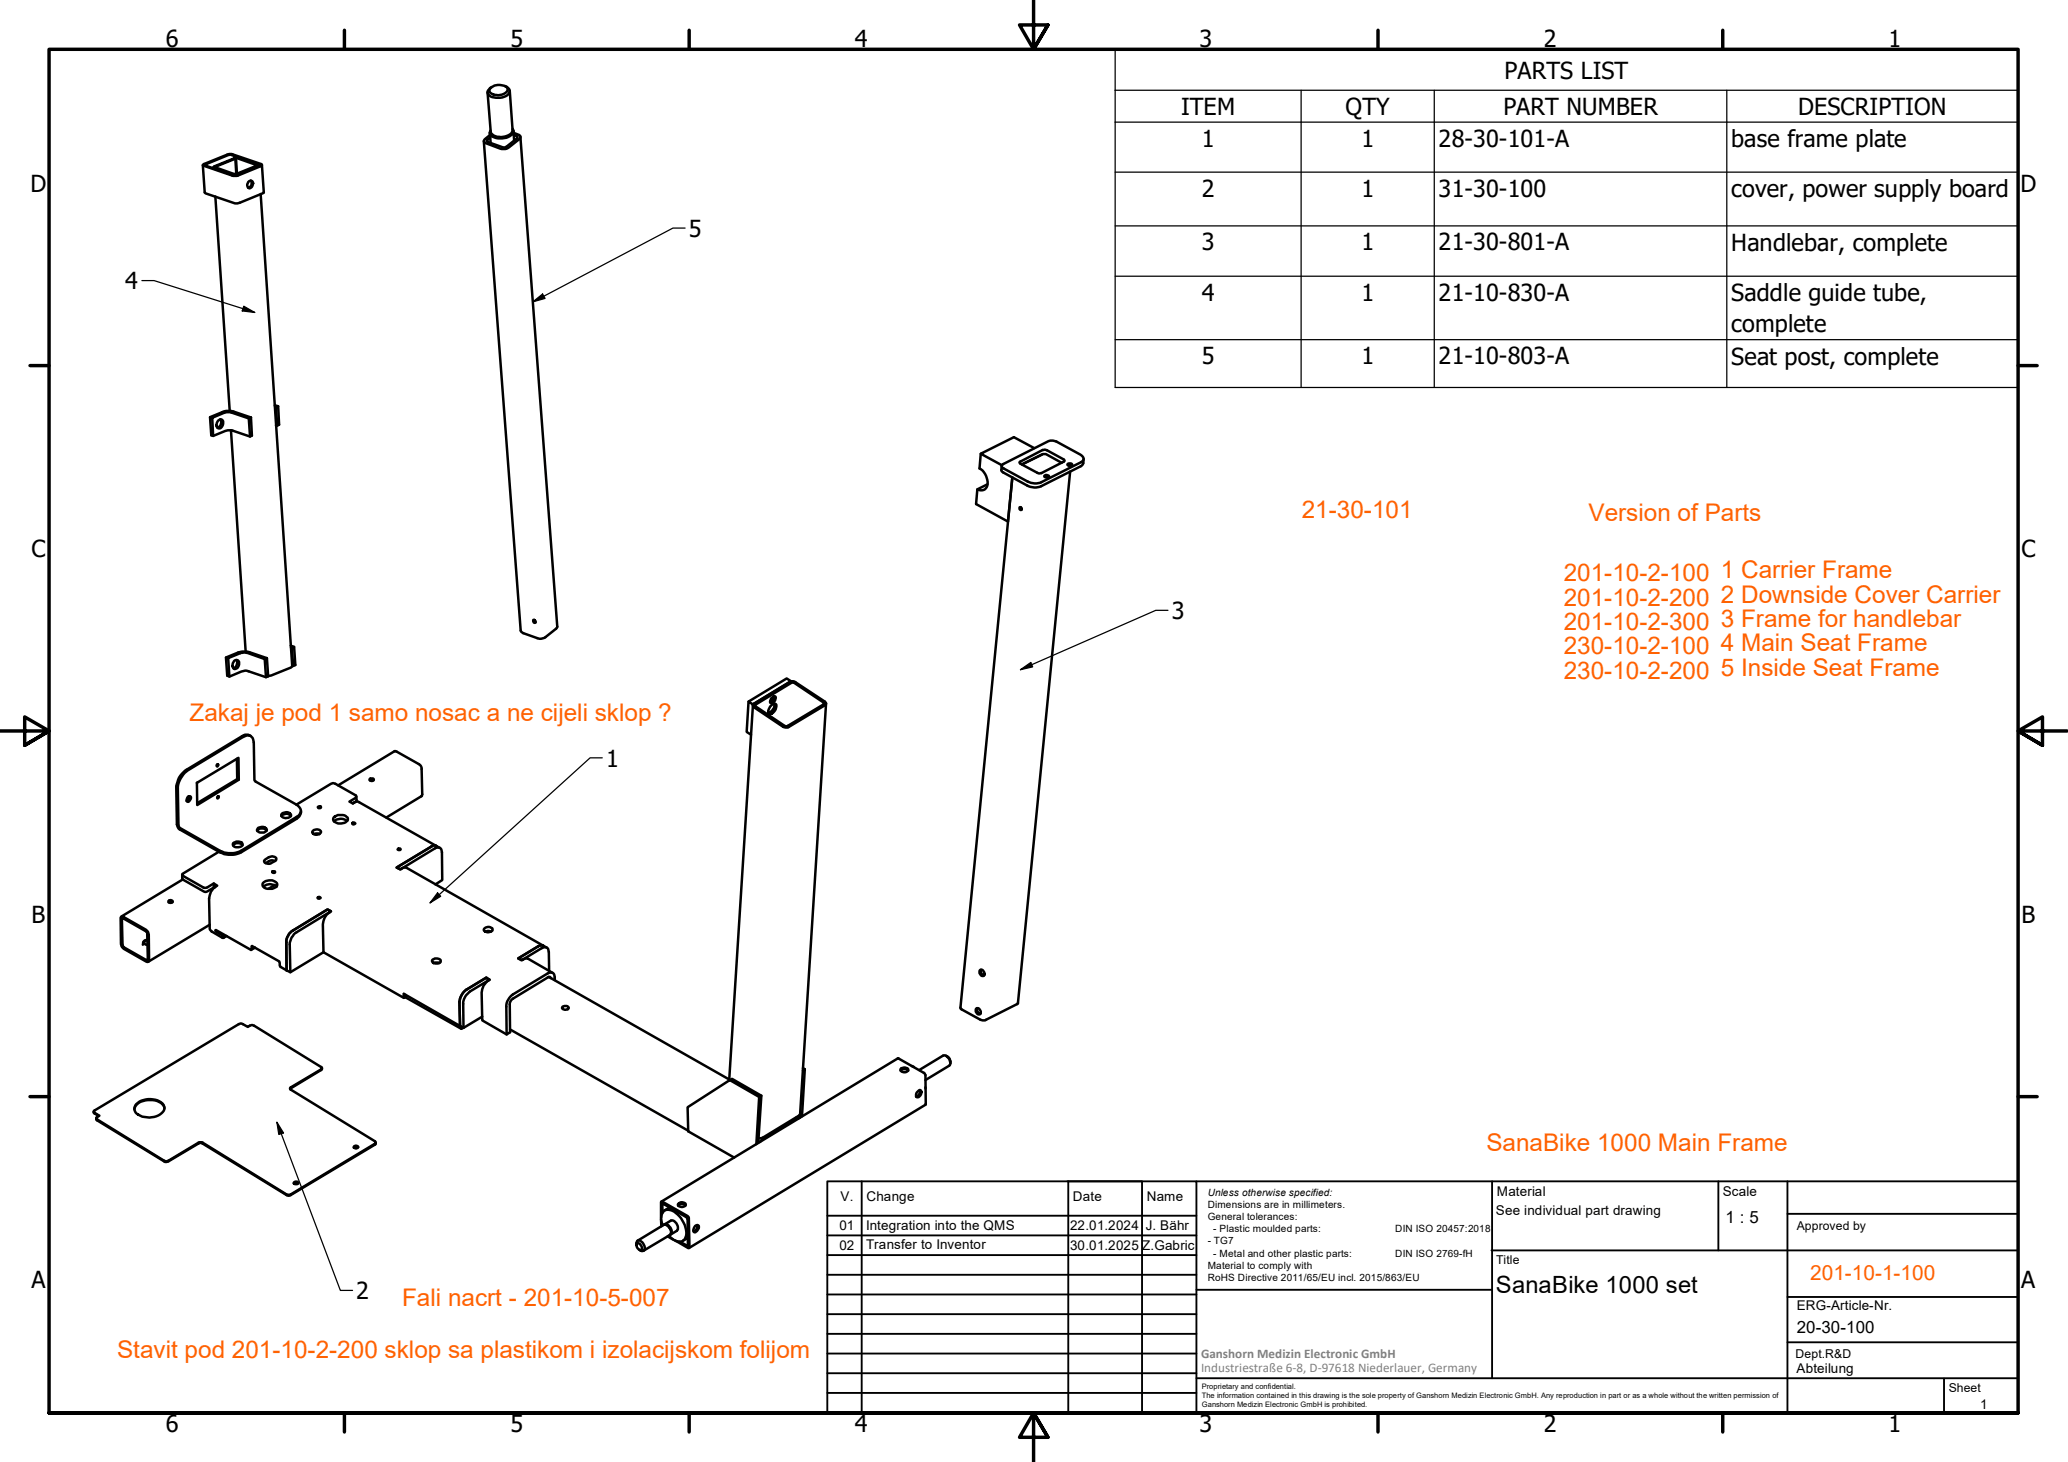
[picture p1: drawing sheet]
<svg xmlns="http://www.w3.org/2000/svg" width="420mm" height="297mm" viewBox="0 0 420 297" stroke-linecap="round" stroke-linejoin="round" font-family="sans-serif">
<!-- layer: Visible (ISO) -->
<g fill="none" stroke="#000" stroke-width=".51">
<path d="M99.5 18.1a2.51 2.51 0 0 1 3.6-.1 1.4 1.4 0 0 1-1.5 1.3 2.02 2.02 0 0 1-2.2-.8zM102.6 17.5a1.03 1.03 0 0 1 1 1 1.03 1.03 0 0 1-.9 1 3.3 3.3 0 0 1-3.4-.3 .71 .71 0 0 1 .1-1.1l.5-.4M103.6 18.5l.5 7.9a1.83 1.83 0 0 1-1.9 1.4 2.54 2.54 0 0 1-2.5-.8l-.6-8.2M41.2 33.5l5-2.1 .9-.1 5.9 2 .2 .3-4.9 2.1h-.9zM41.7 33.5l4.7-2 .5-.1 5.9 2.1-4.9 2.1h-.4l-5.8-2zM43.4 34v.1M43.4 33.9l4.2 1.5h.4l4.2-1.8-4.3-1.5h.6l4.1 1.4-.1 .2-4.1 1.7-.7 .1-4.1-1.3-.2-.1zM43.6 33.8v.2M43.6 33.8l4-1.6h.2l-3.9 1.6zM43.8 39.9l2.9 43.6M43.9 33.8v.3M47.8 32.2l.2 3.2"/>
<path d="M47.9 32.1l.2 3.2M50.4 37a.57 .57 0 0 1 .9-.2 .57 .57 0 0 1 0 .9 .59 .59 0 0 1-.9 .5 .59 .59 0 0 1 0-1zM50.9 36.7a.9 .9 0 0 1-.5 1.4M52.6 33.6v.1M53 39.4l6.4 96-.3 .2-3.9 1.6-.8 .1M53.2 33.5l.4 5.7-5.3 2.1h-.5l-6-2-.2-.2-.4-5.5M99.5 27l.2 2.1M104.1 26.1a.96 .96 0 0 1-.5 1.6 3.2 3.2 0 0 1-4-.5v-.7M104.3 26.6l.2 2M104.3 27l1.2 .4 .2 .3v.4l-2.3 1.9-.7 .3-1-.1-3.1-1.1-.3-.5 .1-.2 1.2-1M104.4 27.4l.8 .4-.2 .3-2.4 1.9h-.4l-3.1-1.2-.2-.3 .7-.6M105.7 27.8l7.5 99.5-.2 .4-2.2 1.8-.9 .3-.6-.1-3-1.1-.5-.5-7.5-99.4"/>
<path d="M42.7 84.8l2.4-1.1a3.5 3.5 0 0 1 2.3-.1l3.6 1.2M43.1 84.9l-.4-.1 .2 3.6 .4 .2 2.5-1 1.2-.2 3.8 1.3M44.3 85.5a.6 .6 0 0 1 .8-.2 .6 .6 0 0 1 .2 .8v.2a.67 .67 0 0 1-.7 .7 .67 .67 0 0 1-.7-.6zM44.8 85.2a1.21 1.21 0 0 1-.6 1.7M46.9 87.4l3 45M51 84.8l-.5 .2-3.7-1.3h-.8l-2.9 1.2 .2 3.7M51 84.8l.2 3.7-.4 .2-.3-3.7M55.8 82.3l.7 .2M55.9 82.7h.2l.2 3.8M56.1 82.7l.4-.2 .2 3.8-.4 .2-.2-.1M199.3 92.2l-.3 3a3.3 3.3 0 0 1 1.5 3.8 1.32 1.32 0 0 1-1.9 .4M200.6 98.4l-2 1-.3 3 6.5 3.6"/>
<path d="M203.6 94.5l9.8-5 1.2 .2 4.9 2.7a.8 .8 0 0 1 .7 .7 .8 .8 0 0 1-.6 .8l-8 4.1a3.2 3.2 0 0 1-2.8-.2l-4.9-2.6-.4-.4zM207.1 93.9l5.1-2.5 .5 .1 3.6 2-.1 .3-4.9 2.4-.5-.1-3.5-1.9zM210.1 91l-4.1-2.2-6.7 3.4 4.3 2.3M211.8 92.3l-4.2 2 4.3-2h.6l3.2 1.7M212.2 96.6a.64 .64 0 0 1 1 .3l-.7 .1-.3-.1zM217 94.2h.6l.3 .2a.63 .63 0 0 1-1 0zM217.4 95.8l-10.6 108.1-6.6 3.4h-.6l-4.2-2.2-.3-.4 10.6-107.7M220.2 93.3l-.2 1-.4 .4-8.1 4.1a3.2 3.2 0 0 1-2.8-.1l-5.1-2.8-.1-.3v-1M207.4 103l.2 .5M45.9 133.6l2.5-1a4.2 4.2 0 0 1 2.3-.1l3.5 1.2M46.4 133.7l-.5-.1 .3 3.7 .4 .2 2.4-1.1 1-.1 4 1.3M47.6 134.3a.62 .62 0 0 1 .8-.1 .62 .62 0 0 1 .2 .8l-.1 .2a.67 .67 0 0 1-.5 .7 .67 .67 0 0 1-.8-.4l.1-.8z"/>
<path d="M48 134.1a1.16 1.16 0 0 1-.6 1.6M54.2 133.7l-.4 .2-4-1.3h-.8l-2.6 1.1 .2 3.8M54.2 133.7l.3 3.7-.5 .2-.2-3.7M59.1 131.2l.7 .2M59.1 131.6h.2l.3 3.7M59.3 131.6l.5-.2 .2 3.7-.6 .1M108.3 126a.35 .35 0 0 1 .4 .1 .35 .35 0 0 1 0 .4h-.2zM160.7 138.4v.1M37.5 157l11.9-7.3a1.29 1.29 0 0 1 1.5-.2 1.29 1.29 0 0 1 .7 1.4l.2 7.7 8.5 4.9a1.31 1.31 0 0 1 .9 1.2 1.31 1.31 0 0 1-.9 1.3l-11.3 6.8a5 5 0 0 1-4.2 .1l-8.4-4.8-.1-.3-.2-7.5a4.9 4.9 0 0 1 1.4-3.3zM40 159.1l8.5-5.1v4.4l-8.4 5.2zM44.1 155.4l.2-.1 .1 .1-.3 .4-.1-.2zM48.1 154.2l.1 4.1-8.1 4.9"/>
<path d="M48.2 158.3l.3 .1M50.9 149.5l-.5-.2a1.46 1.46 0 0 0-1.3 .3l-11.2 6.8a4.4 4.4 0 0 0-2.1 3.7l.1 7.4 .4 .9 8.5 4.8a5 5 0 0 0 4.2 0l11.3-6.8 .5-.6 .4-1M68.7 159.6l11.6-7 5 2.8 .4 .6v5.7l-7.2 4.4M75.2 158.2h.7a.39 .39 0 0 1-.4 .5 .39 .39 0 0 1-.4-.4zM75.2 158.5h.7M152.1 142.5l7.7-4.7 .9 .6-7.7 4.7M153 143.2l-.9-.7-.4 6.2 .9 .6M153 143.3l-4.9 76.3M153 143.1l7.5-4.6 .4-.1 .5 .1 6.2 4 .2 .4-.2 .4-7.5 4.5-1-.1-5.9-4-.2-.3zM153.4 143.2l7.5-4.5h.5l6 4.1-.1 .3-7.4 4.5-.5-.1-6-4.1zM156.5 143.6l.3-.4a.52 .52 0 0 1 .8-.2 .52 .52 0 0 1 .1 .8 1.38 1.38 0 0 1-1.4 1.2l-.2-.2v-.4zM156.7 141.8l.7-.3a.87 .87 0 0 1 0 .9 .87 .87 0 0 1-.9 .4v-.3z"/>
<path d="M157.1 141.5a.7 .7 0 0 1-.6 1M157.2 143a1.2 1.2 0 0 1-1 1.7l-.1-.1M157.3 141.5a1.11 1.11 0 0 1-.8 1.2M157.4 143a1.69 1.69 0 0 1-1.3 1.9M167.8 142.9l-5.2 83.5-.2 .2-7.4 4.5-.9 .2M37 177.7v.8l.2 .2 4.3 2.5h.5l1.4-.9M37.1 178.7l-12.5 7.5M38.2 161.9l.4-.1a.67 .67 0 0 1 .1 .7 .67 .67 0 0 1-.7 .4l-.1-.4zM38.5 161.8l-.3 .7-.3 .2M43.4 179.5v.8M44.2 161.8h.2v.3l-.2 .1zM44.5 173l-7.5 4.7 .2 .3 4.3 2.4 .5-.1 1.4-.8 .7 .4a3.2 3.2 0 0 0-1.6 2.6l.1 6.2 .3 .5 2.3 1.3h.3l-.2-.4-1.4-.8-.1-.2 .1-.1 7.1 4 .1-.1v-.6l.1-.1 5.5 3.1 .3 1.1 1.2 .8"/>
<path d="M47.4 171.3a1.39 1.39 0 0 1 1.9 .1 .93 .93 0 0 1-1.4 .7l-.5-.3zM49.3 171.7a1.31 1.31 0 0 0-1.9 .1M52.3 168.8a1.24 1.24 0 0 1 1.9 0M52.5 168.2a1.23 1.23 0 0 1 1.7 .4 1.2 1.2 0 0 1-2 0zM53.4 179.4a1.92 1.92 0 0 1 2.9 .2 1.33 1.33 0 0 1-1.6 1 1.02 1.02 0 0 1-1.3-1.2zM55.4 177l.5 .1a.26 .26 0 0 1-.3 .2 .26 .26 0 0 1-.2-.3zM55.8 179.8l-1.3 .8M55.9 174.9l-.7 .4a1.09 1.09 0 0 1-1.5-.3l.2-.4 .7-.4a1.09 1.09 0 0 1 1.5 .3v.3l-.2 .1-.8-.1-1.1 .6M57.2 165.8a1.31 1.31 0 0 1 1.9 0M57.4 165.2a1.18 1.18 0 0 1 1.7 .4 1.12 1.12 0 0 1-1.8 .4l-.1-.5zM60.2 163.5l7.4-4.4 .5 .1 4.2 2.4 .1 .2-.1 .3-1.3 .8 .7 .3 .2-.1a.9 .9 0 0 1 1.1-.1l15.6 8.9M63.5 168.9a1 1 0 0 1 1.7 .2 1 1 0 0 1-1.8-.1z"/>
<path d="M63.8 169.5l.4-.2 .7 .2M64.6 163.9l.2-.1 .4 .1a.33 .33 0 0 1-.3 .3 .33 .33 0 0 1-.3-.3zM67.9 166a2.3 2.3 0 0 1 2.7 .1 .76 .76 0 0 1-.6 1.1 1.75 1.75 0 0 1-2.3-.7zM70.5 166.8a2.02 2.02 0 0 0-2.6 .1M71.6 167.2l.3-.1 .2 .1a.26 .26 0 0 1-.3 .3 .26 .26 0 0 1-.2-.3zM72.4 161.8l.1 .8-.8 .6M80.8 172.5l.5-.1 .1 .2-.4 .1zM87.6 172l-7 4.3 .7 .3 7-4.2a.87 .87 0 0 1 1-.1 .87 .87 0 0 1 .5 .9l.1 5.6-1.4 .9M87.6 172l-7 4.3 .7 .3 .6-.3h.7l27.8 15.8M88.6 171.9l.7 .4M88.6 171.9a.8 .8 0 0 0-1 .1M24.5 186.4l.3-.2 .3 .1 4.6 2.6 .4 .5 .1 .5 .1 5.2-.1 .3h-.5l-4.6-2.6-.4-.5-.1-.5z"/>
<path d="M24.8 186.7l.3-.1 4.7 2.8 .2 5.5-.1 .2-4.9-2.8zM29.9 191a.5 .5 0 0 0-.6 .5 .5 .5 0 0 0 .7 .4h-.1M29.9 190.9a.87 .87 0 0 0-.9 1M34.2 183.1a.45 .45 0 0 1 .5-.2 .45 .45 0 0 1 .4 .4l-.6 .1-.3-.1zM34.3 183.3h.7M42.6 187.9l-12.4 7.5M43.4 180.3l.1 .1M46 190.2l-.6 .3M51.8 192.5l-.7 .5M53.5 180.1a2 2 0 0 1 2.7 0M59.6 189l6.9-4.2 .7 .4a3.2 3.2 0 0 0-1.6 2.6l.1 5.7M59.6 189a3 3 0 0 0-1.4 2.4v5.8"/>
<path d="M59.6 189l6.9-4.2 .7 .4-6.9 4.2a3 3 0 0 0-1.4 2.5l.1 5.6M64.5 182.4l.3-.2 .3 .2a.29 .29 0 0 1-.3 .2 .29 .29 0 0 1-.3-.2zM65.7 193.5l16.3 9.2v-.8l11.5 6.6-.2-4.9a3.5 3.5 0 0 1 1.4-2.5M65.7 193.5l-6.7 4-.8-.3M87.8 195.1a1.07 1.07 0 0 1 1.7 .1 1.02 1.02 0 0 1-1.6 .3zM89.3 195.6h-1l-.2 .1M98.4 188.7a1.09 1.09 0 0 1 1.7 .1 .95 .95 0 0 1-1.5 .5 .36 .36 0 0 1-.2-.6zM98.6 189.3l.5-.1 .7 .1M98.8 198.6v.1M105.3 194.7h.1M109.3 192.3l-4 2.4 .7 .4 .8-.4 .5 .1 5 2.9M109.3 192.3l-4 2.4 .7 .4 4-2.5a.87 .87 0 0 1 1-.1 .87 .87 0 0 1 .5 .9l.1 3.9"/>
<path d="M110.4 192.1h-.5l-.6 .2M110.4 192.1l.7 .4M111.5 198.5l36.6 20.8M112 198.7l-.2-.2h-.4l-7.5 4.7-.3 .7v5.8l-.7 .5v-5.7a3.2 3.2 0 0 1 1.3-2.5l7.1-4.2a.87 .87 0 0 1 1-.1 .87 .87 0 0 1 .4 .9v.5M199.1 197.2a.67 .67 0 0 1 .8 .1 .67 .67 0 0 1 .1 .8 .59 .59 0 0 1-.8 .1 .59 .59 0 0 1-.2-.7zM199.3 197a.89 .89 0 0 0 .7 1.2M65.4 217l-.1 .3-6.3 4M82.4 202.1v.5l11.3 6.4v-.4M82.4 202.6l-.4 .1M94.1 208.8l-.4 .2M94.7 201.1l4.1-2.5 .7 .5a3.2 3.2 0 0 0-1.6 2.6l.1 5.6 4.9 2.9M94.7 201.1a3.5 3.5 0 0 0-1.4 2.5l.2 4.9 .7 .3 3.8-2.2"/>
<path d="M94.7 201.1l4-2.4 .7 .4-4 2.4a3.2 3.2 0 0 0-1.3 2.4l.1 4.9M103.6 209.2l36.2 20.5M114.3 204.5a.72 .72 0 0 1 1.2 .4 .85 .85 0 0 1-1.3-.1zM148.3 219.4l-8.6 5.6 .1 4.9 9.4 5.3M163.1 217.5l.4-.3-.6 9.6M163.1 217l.4 .2M183 217.2a.95 .95 0 0 1 1.5 .2 .87 .87 0 0 1-.8 .5 .87 .87 0 0 1-.8-.6zM183 217.5a1.07 1.07 0 0 1 1.5 0M185.2 216.6l.5 .2M186.8 217.4l4.8-2.9a1.28 1.28 0 0 1 1.4 1.3v.5l-.2 .2-4.8 2.9M192.2 214.5a1.39 1.39 0 0 1 .9 1.5M198.3 205a.67 .67 0 0 1 .8 .1 .67 .67 0 0 1 .1 .8 .59 .59 0 0 1-.7 .1 .59 .59 0 0 1-.3-.7z"/>
<path d="M198.6 204.8a.89 .89 0 0 0 .6 1.2M19 225.9l.1 .3 1 .5M19.1 225.7l29.4-17.6 .5-.2 1.4 .7 .7-.3 .5 .1 13.7 8.4 .1 .2-.2 .3-6.2 3.7v.3l17.2 10.6 .1 .3-17.2 10.5h-.7l-17.4-10.6h-.6l-6.2 3.7-.5 .2-.4-.2-13.7-8.4v-.4l.6-.3-1-.6-.1-.2zM19.6 227.2v.4l13.9 8.5 .7-.1 6.1-3.7h.7l17.5 10.6 .6-.1 17.2-10.3v-.4M27.7 224.3a4.1 4.1 0 0 1 5.5 .2 1.52 1.52 0 0 1-1 2.1 4.4 4.4 0 0 1-4.6-.6 1.32 1.32 0 0 1 .1-1.7zM33.4 225.2a2.45 2.45 0 0 0-2.9-1.7 3.1 3.1 0 0 0-3.1 1.6l-.1 .2M71.9 232.9l.3-.1 .5 .1a.39 .39 0 0 1-.4 .4 .39 .39 0 0 1-.4-.4zM72.8 233.1l-.7-.1-.2 .2M154.1 232.2l.6-9.6-.5 .3-.5 9.6M154.7 222.6l-6-3.4-.4 .2 5.9 3.5M161.7 227.1l.5 .2M162.2 227.3l-.5 .1-6.8 4.1-.5 .5"/>
<path d="M162.6 226.4l-.1 .7M186.5 221.7l.3-.2a.68 .68 0 0 1 .4 .6 .68 .68 0 0 1-.4 .6l-.3 .2-.4-.2 .1-.6zM186.9 221.5a1.13 1.13 0 0 1-.8 1.3M188 220.9v.3M59.7 240.4l.4-.2 .5 .2M59.8 240.2a.41 .41 0 0 1 .5-.2 .41 .41 0 0 1 .2 .5l-.6 .1-.2-.1zM129.3 253l.1-.8a.91 .91 0 0 1 1.4 .7 .69 .69 0 0 1 .2 .9 .69 .69 0 0 1-.8 .3l-.3-.2M129.4 252.7a.87 .87 0 0 1 .8 .4 .87 .87 0 0 1 0 .9 .97 .97 0 0 1-.8-1.3zM129.5 252.1l5.4-3.3a1.39 1.39 0 0 1 1.4 1.8l-.2 .3-5.4 3.2M134.3 247.4l.1-3.3 5.5 3.2 .1 6.2h-.2l-2.6-1.5M134.3 247.7l.1 1.5M134.4 244.1l48.1-29.1 5.3 3 .2 .4v6.1l-48 29"/>
<path d="M134.6 249a2.47 2.47 0 0 1 .6-3.1 3.3 3.3 0 0 1 3.4 2.1 3.4 3.4 0 0 1 .3 4 1.8 1.8 0 0 1-2.3-.3l-.8-.6M134.6 246.4v-1.7l.1-.1 4.8 2.7 .2 .4 .1 5.3-.2 .1-1.5-.8M134.9 248.8l.2-.1a1.5 1.5 0 0 1 1.2 2l-.2 .2M135 248.8l1.3-.8a1.37 1.37 0 0 1 1.2 2l-1.2 .8M135.6 251.2l1.1 .6M135.9 249.3l.3 .5M136 245.3l-1 .6M137.8 244.6a1 1 0 0 1 1.5 .1 .85 .85 0 0 1-.8 .5 .85 .85 0 0 1-.8-.5zM139.3 244.9a.94 .94 0 0 0-1.5 .1M139.8 251.5l-1.1 .6M141.2 249.1l.5-.2a.78 .78 0 0 1-.3 1.3l-.3 .2-.3-.4zM141.7 248.9a1.11 1.11 0 0 1-.8 1.3"/>
<circle cx="207.3" cy="103.3" r=".28"/>
</g>
<!-- layer: Symbol (ISO) -->
<g fill="none" stroke="#000" stroke-width=".25">
<path d="M226.6 18.3v-8.2h183.4v8.2M226.6 18.3h183.4v6.5M226.6 18.3v60.4h183.4v-53.9M264.4 18.3v60.4M291.4 18.3v60.4M350.8 18.3v60.4M226.6 24.8h183.4M226.6 35h183.4M28.8 57h2.5l20.5 6.5M139.2 46.3h-2.5l-28.4 15M226.6 45.9h183.4M226.6 56.1h183.4"/>
<path d="M49.5 62.2l2.3 1.3-2.6-.3zM108.3 61.3l1.9-1.6 .5 .9zM226.6 69h183.4M207.3 136.1l2.1-1.5 .4 .9zM237.3 124h-2.5l-27.5 12.1M122.4 154h-2.5l-32.5 29.4M88.9 181.4l.6 .7-2.1 1.3zM56.3 228l1.3 2.2-1 .3zM56.3 228l12.9 34.2h2.4"/>
</g>
<!-- layer: Border (ISO) -->
<g fill="none" stroke="#000" stroke-width=".7">
<path d="M70 6.1v3.9M140 6.1v3.9M210 0v10l-2.9-4.9h5.8l-2.9 4.9 2.9-4.9M280 6.1v3.9M350 6.1v3.9M6.1 74.3h3.9M410 74.3h3.9M0 148.5h10l-5-2.8v5.7l5-2.9-5 2.9M420 148.5h-10l5-2.8v5.7l-5-2.9 5 2.9M6.1 222.8h3.9M410 222.8h3.9M10 287.1v-277.1h400v277.1h-400h400"/>
<path d="M70 287.1v3.8M140 287.1v3.8M212.9 292l-2.9-4.9 2.9 4.9h-5.8l2.9-4.9v9.9M280 287.1v3.8M350 287.1v3.8"/>
</g>
<!-- layer: TitleBlock -->
<g fill="none" stroke="#000" stroke-width=".38">
<path d="M168.1 251h75M168.1 247h75M168.1 255h75M168.1 259h75M175.1 240v47M216.9 240h15M217 240v47M232 240v47M243.1 240.1v46.9h-75v-47h241.9v47.1h-167M303 254h107M303.1 240v40M349.1 240v14"/>
<path d="M363.2 240v47.1M363.2 246.6h46.8M168.1 271h75M168.1 263h75M168.1 267h75M168.1 275h75M168.1 279h75M243.1 262.1h60M363.2 272.7h46.8M363.2 263.5h46.8M168.1 283h75M216.9 287h15"/>
<path d="M243.1 280h166.9M395 280.1v7"/>
</g>
<!-- layer: Symbol (ISO) -->
<path d="M108.3 61.3l1.9-1.6 .5 .9zM49.5 62.2l2.3 1.3-2.6-.3zM207.3 136.1l2.1-1.5 .4 .9zM88.9 181.4l.6 .7-2.1 1.3zM56.3 228l1.3 2.2-1 .3z" fill="#000"/>
<g font-size="4.9" fill="#ff6200">
<text x="264.5" y="105.2">21-30-101</text>
<text x="322.7" y="105.9">Version of Parts</text>
<text x="317.7" y="118.1">201-10-2-100</text>
<text x="317.7" y="123.1">201-10-2-200</text>
<text x="317.7" y="128">201-10-2-300</text>
<text x="317.7" y="132.9">230-10-2-100</text>
<text x="317.7" y="137.9">230-10-2-200</text>
<text x="38.5" y="146.4">Zakaj je pod 1 samo nosac a ne cijeli sklop ?</text>
<text x="23.8" y="275.9">Stavit pod 201-10-2-200 sklop sa plastikom i izolacijskom folijom</text>
</g>
<g font-size="4.9" fill="#ff5c00">
<text x="349.6" y="117.5">1 Carrier Frame</text>
<text x="349.6" y="122.4">2 Downside Cover Carrier</text>
<text x="349.6" y="127.4">3 Frame for handlebar</text>
<text x="349.6" y="132.3">4 Main Seat Frame</text>
<text x="349.6" y="137.3">5 Inside Seat Frame</text>
</g>
<g font-size="4.9" fill="#ff6100">
<text x="302" y="233.8">SanaBike 1000 Main Frame</text>
<text x="81.7" y="265.2">Fali nacrt - 201-10-5-007</text>
</g>
<g font-size="4.8">
<text x="33.7" y="9.6">6</text>
<text x="103.7" y="9.6">5</text>
<text x="173.7" y="9.6">4</text>
<text x="243.7" y="9.6">3</text>
<text x="313.7" y="9.6">2</text>
<text x="383.7" y="9.6">1</text>
<text x="305.7" y="16.1">PARTS LIST</text>
<text x="240" y="23.4">ITEM</text>
<text x="273.4" y="23.4">QTY</text>
<text x="305.4" y="23.4">PART NUMBER</text>
<text x="365.3" y="23.4">DESCRIPTION</text>
<text x="244.2" y="29.8">1</text>
<text x="276.6" y="29.8">1</text>
<text x="292.3" y="29.8">28-30-101-A</text>
<text x="351.7" y="29.8">base frame plate</text>
<text x="6.2" y="38.9">D</text>
<text x="244.2" y="39.9">2</text>
<text x="276.6" y="39.9">1</text>
<text x="292.3" y="39.9">31-30-100</text>
<text x="351.7" y="40">cover, power supply board</text>
<text x="410.5" y="38.9">D</text>
<text x="140" y="48.1">5</text>
<text x="244.2" y="50.8">3</text>
<text x="276.6" y="50.8">1</text>
<text x="292.3" y="50.8">21-30-801-A</text>
<text x="351.7" y="50.9">Handlebar, complete</text>
<text x="25.4" y="58.8">4</text>
<text x="244.2" y="61.1">4</text>
<text x="276.6" y="61.1">1</text>
<text x="292.3" y="61.1">21-10-830-A</text>
<text x="351.7" y="61.1">Saddle guide tube,</text>
<text x="351.7" y="67.5">complete</text>
<text x="244.2" y="74">5</text>
<text x="276.6" y="74">1</text>
<text x="292.3" y="74">21-10-803-A</text>
<text x="351.7" y="74.1">Seat post, complete</text>
<text x="6.4" y="113.1">C</text>
<text x="410.7" y="113.1">C</text>
<text x="238.1" y="125.8">3</text>
<text x="123.1" y="155.8">1</text>
<text x="6.4" y="187.4">B</text>
<text x="410.7" y="187.4">B</text>
<text x="6.4" y="261.7">A</text>
<text x="303.9" y="262.7">SanaBike 1000 set</text>
<text x="410.7" y="261.7">A</text>
<text x="72.4" y="264">2</text>
<text x="33.7" y="290.9">6</text>
<text x="103.7" y="290.9">5</text>
<text x="173.7" y="290.9">4</text>
<text x="243.7" y="290.9">3</text>
<text x="313.7" y="290.9">2</text>
<text x="383.7" y="290.9">1</text>
</g>
<text font-size="4.2" fill="#ff6200" x="367.8" y="260.1">201-10-1-100</text>
<g font-size="3.4">
<text x="350.6" y="248.5">1 : 5</text>
<text x="365.1" y="270.9">20-30-100</text>
</g>
<g font-size="2.7">
<text x="170.8" y="244">V.</text>
<text x="176" y="244">Change</text>
<text x="218" y="244">Date</text>
<text x="233" y="244">Name</text>
<text x="304.1" y="243">Material</text>
<text x="350" y="243.1">Scale</text>
<text x="170.6" y="249.9">01</text>
<text x="176" y="249.9">Integration into the QMS</text>
<text x="217.4" y="250">22.01.2024</text>
<text x="232.8" y="250">J. Bähr</text>
<text x="303.9" y="246.8">See individual part drawing</text>
<text x="170.6" y="254">02</text>
<text x="176" y="253.7">Transfer to Inventor</text>
<text x="217.4" y="254">30.01.2025 Z.Gabric</text>
<text x="365.1" y="266.1">ERG-Article-Nr.</text>
<text x="365" y="279">Abteilung</text>
<text x="402.3" y="286.2">1</text>
</g>
<g font-size="2.7" fill="#808080">
<text x="244" y="275.8">Ganshorn Medizin Electronic GmbH</text>
<text x="244" y="278.7">Industriestraße 6-8, D-97618 Niederlauer, Germany</text>
</g>
<g font-size="2.5">
<text x="365.1" y="249.9">Approved by</text>
<text x="304" y="256.8">Title</text>
<text x="364.8" y="275.8">Dept.R&amp;D</text>
<text x="395.9" y="282.9">Sheet</text>
</g>
<g font-size="2">
<text x="245.4" y="242.9">Unless otherwise specified:</text>
<text x="245.4" y="245.4">Dimensions are in millimeters.</text>
<text x="245.4" y="247.9">General tolerances:</text>
<text x="246.5" y="250.4">- Plastic moulded parts:</text>
<text x="283.5" y="250.4">DIN ISO 20457:2018</text>
<text x="245.4" y="252.8">- TG7</text>
<text x="245.4" y="257.9">Material to comply with</text>
<text x="246.5" y="255.4">- Metal and other plastic parts:</text>
<text x="283.5" y="255.4">DIN ISO 2769-fH</text>
<text x="245.4" y="260.3">RoHS Directive 2011/65/EU incl. 2015/863/EU</text>
</g>
<g font-size="1.5">
<text x="244.2" y="282.2">Proprietary and confidential.</text>
<text x="244.2" y="284">The information contained in this drawing is the sole property of Ganshorn Medizin Electronic GmbH. Any reproduction in part or as a whole without the written permission of</text>
<text x="244.2" y="285.8">Ganshorn Medizin Electronic GmbH is prohibited.</text>
</g>
</svg>
